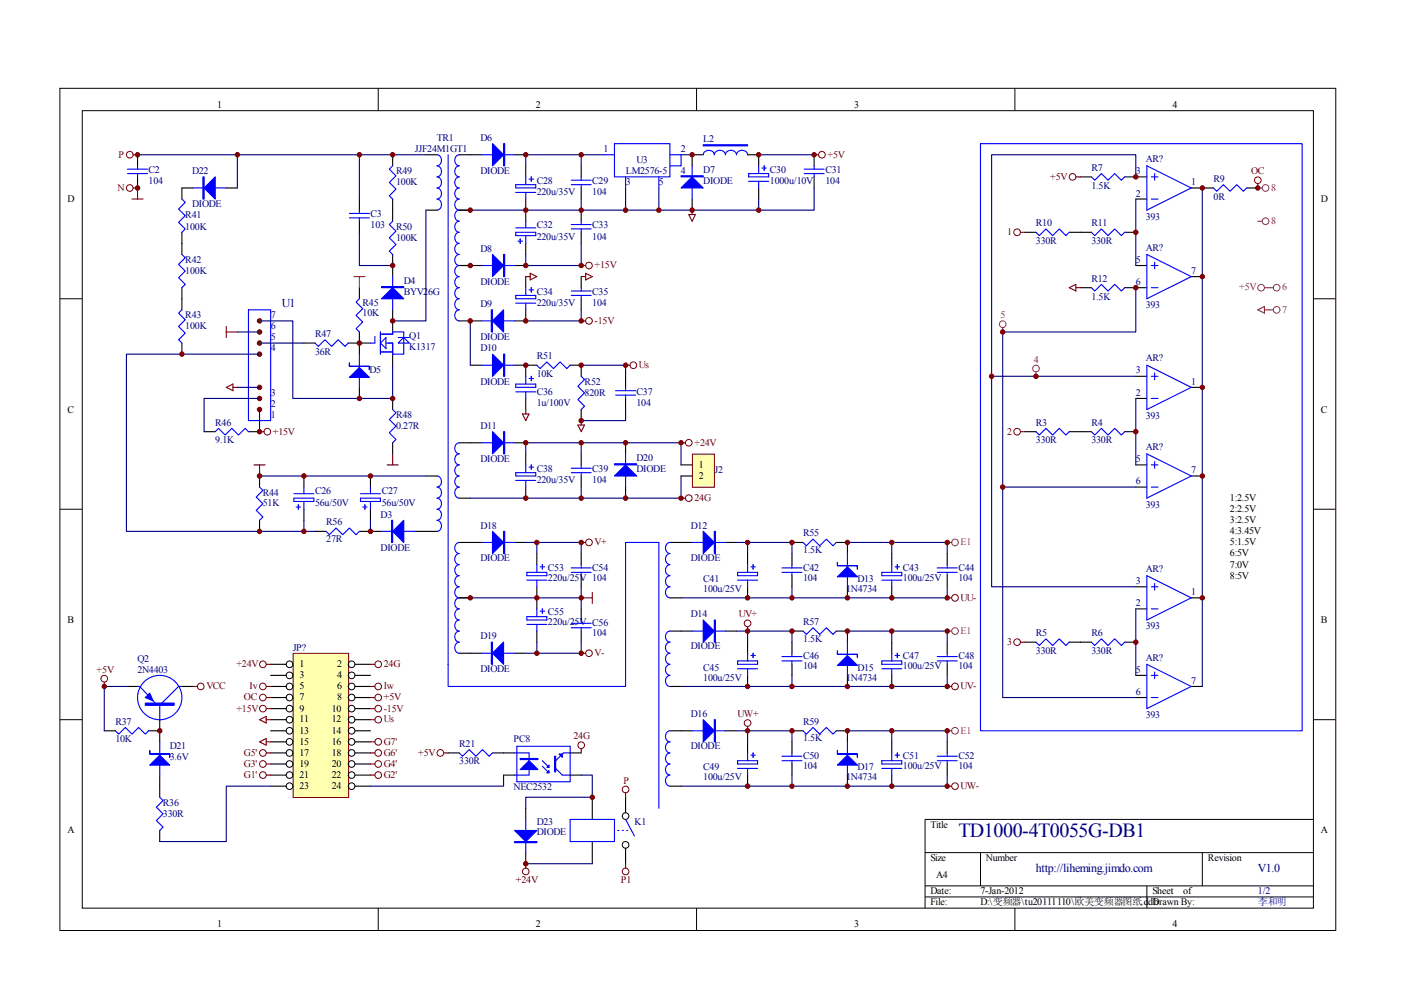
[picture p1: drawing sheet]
<svg xmlns="http://www.w3.org/2000/svg" width="297mm" height="210mm" viewBox="0 0 297 210" stroke-linecap="round" stroke-linejoin="round" font-family="sans-serif">
<g fill="none" stroke="#000" stroke-width=".21">
<path d="M12.7 18.7h270.5v178.6h-270.5zM80.2 18.7v4.7M147.7 18.7v4.7M215.2 18.7v4.7M17.4 23.5h261.1v169h-261.1zM12.7 63.3h4.7M278.4 63.3h4.7M12.7 108h4.7M278.4 108h4.7M12.7 152.6h4.7M278.4 152.6h4.7M278.4 173.7h-82.3v18.8"/>
<path d="M80.2 192.5v4.7M147.7 192.5v4.7M196.1 180.8h82.3M196.1 187.8h82.3M196.1 190.2h82.3M207.9 180.8v7M215.2 192.5v4.7M243.2 187.8v4.7M254.9 180.8v7"/>
</g>
<g fill="none" stroke="#000" stroke-width=".23">
<path d="M29.2 32.8v2.4M29.2 37.5v2.4M40.9 39.9h-2.3v2.3M48 39.9h2.3M83.2 32.8v2.4M90.3 32.8h2.4M97.4 32.8h4.7M109.1 32.8h2.4M111.5 35.2v2.3M123.2 35.2v2.3M123.2 39.9v2.3M149.1 32.8h-2.4v2.4"/>
<path d="M158.5 32.8h2.4v2.4M160.9 39.9v2.3M172.6 32.8v2.4M172.6 37.5v2.4M38.6 49.3v4.6M76.2 42.2v2.4M76.2 46.9v2.4M83.2 42.2v4.7M83.2 53.9v4.7M90.3 44.6h2.4M97.4 44.6h2.3M97.4 56.3h4.7"/>
<path d="M109.1 56.3h2.4M111.5 42.2v4.7M111.5 51.6v2.3M111.5 58.6v2.4M123.2 44.6v2.3M123.2 49.3v2.3M123.2 58.6v2.4M146.7 42.2v2.4M38.6 61v4.7M38.6 72.7v2.4M64.4 72.7h2.4M73.8 72.7h4.7"/>
<path d="M76.2 61v2.3M76.2 70.4v4.7M83.2 65.7v4.7M83.2 75.1v2.3M97.4 68h4.7M99.7 77.4h2.4M109.1 77.4h4.7M111.5 65.7v2.3h-2.4M111.5 77.4v2.4M120.9 77.4h2.3v2.4M123.2 63.3v2.4M132.6 79.8v2.3"/>
<path d="M43.3 91.5h2.3M52.7 91.5h2.3M76.2 82.1v2.4M83.2 84.5v2.3M83.2 93.9v2.3M97.4 93.9h4.7M109.1 93.9h2.4M111.5 84.5v2.3M111.5 96.2v2.4M123.2 86.8v2.4M123.2 96.2v2.4M132.6 84.5v2.3"/>
<path d="M132.6 93.9v2.3M55 100.9v2.4M55 110.3v2.4M64.4 100.9v2.4M64.4 108v2.3M78.5 112.7h2.4M78.5 100.9v2.4M78.5 108v2.3M88 112.7h4.7M90.3 100.9h2.4M97.4 105.6h2.3M111.5 103.3v2.3"/>
<path d="M123.2 100.9v2.4M132.6 103.3v2.3"/>
</g>
<g fill="none" stroke="#00f" stroke-width=".23">
<path d="M27 35.9h4.3M27 36.8h4.3M29.2 35.2v.7M29.2 36.8v.7M40.9 39.9h7.1M83.2 35.2l-.7 .7 1.5 1.4-1.5 1.4 1.5 1.4-1.5 1.4 .7 .7M92.7 32.8a1.2 1.2 0 0 1 .9 1.2 1.2 1.2 0 0 1-.9 1.2 1.2 1.2 0 0 1 .9 1.1 1.2 1.2 0 0 1-.9 1.2 1.2 1.2 0 0 1 .9 1.2 1.2 1.2 0 0 1-.9 1.2 1.2 1.2 0 0 1 .9 1.1 1.2 1.2 0 0 1-.9 1.2 1.2 1.2 0 0 1 .9 1.2 1.2 1.2 0 0 1-.9 1.2M95 32.8v108.1M97.4 32.8a1.2 1.2 0 0 0-1 1.2 1.2 1.2 0 0 0 1 1.2 1.2 1.2 0 0 0-1 1.1 1.2 1.2 0 0 0 1 1.2 1.2 1.2 0 0 0-1 1.2 1.2 1.2 0 0 0 1 1.2 1.2 1.2 0 0 0-1 1.1 1.2 1.2 0 0 0 1 1.2 1.2 1.2 0 0 0-1 1.2 1.2 1.2 0 0 0 1 1.2 1.2 1.2 0 0 0-1 1.1 1.2 1.2 0 0 0 1 1.2 1.21 1.21 0 0 0-1 1.2 1.21 1.21 0 0 0 1 1.2 1.2 1.2 0 0 0-1 1.1 1.2 1.2 0 0 0 1 1.2 1.2 1.2 0 0 0-1 1.2 1.2 1.2 0 0 0 1 1.1 1.2 1.2 0 0 0-1 1.2 1.2 1.2 0 0 0 1 1.2 1.2 1.2 0 0 0-1 1.2 1.2 1.2 0 0 0 1 1.1 1.2 1.2 0 0 0-1 1.2 1.2 1.2 0 0 0 1 1.2 1.2 1.2 0 0 0-1 1.2 1.2 1.2 0 0 0 1 1.1 1.2 1.2 0 0 0-1 1.2 1.2 1.2 0 0 0 1 1.2M102.1 32.8h7M109.4 39.2h4.2v.7h-4.2zM111.5 37.5v1.7"/>
<path d="M112.2 38h.9M112.6 37.5v.9M121.1 39.2h4.2M121.1 38.2h4.2M123.2 37.5v.7M123.2 39.2v.7M127.9 32.8h2.4M130.3 30.5h11.7v7h-11.7zM132.6 37.5v2.4M139.7 37.5v2.4M142 32.8h2.4M146.7 35.2v7"/>
<path d="M149.1 32.8a1.21 1.21 0 0 1 1.2-.9 1.21 1.21 0 0 1 1.2 .9 1.2 1.2 0 0 1 1.1-.9 1.2 1.2 0 0 1 1.2 .9 1.21 1.21 0 0 1 1.2-.9 1.21 1.21 0 0 1 1.2 .9 1.2 1.2 0 0 1 1.1-.9 1.2 1.2 0 0 1 1.2 .9M158.7 36.8h4.3v.7h-4.3zM158.7 38.4h4.3M160.9 35.2v1.6M160.9 38.4v1.5M161.6 35.6h.9M162 35.2v.9M170.5 35.9h4.2M170.5 36.8h4.2M172.6 35.2v.7M172.6 36.8v.7M38.6 53.9l.7 .8-1.4 1.4 1.4 1.4-1.4 1.4 1.4 1.4-.7 .7"/>
<path d="M38.6 42.2l.7 .7-1.4 1.4 1.4 1.4-1.4 1.4 1.4 1.4-.7 .8M74.1 45.3h4.2M74.1 46.2h4.2M76.2 44.6v.7M76.2 46.2v.7M83.2 46.9l-.7 .7 1.5 1.4-1.5 1.4 1.5 1.4-1.5 1.4 .7 .7M83.2 58.6v7.1M102.1 56.3h7M109.4 49.3h4.2v.7h-4.2zM109.4 40.8h4.2M109.4 48.3h4.2M109.8 51.1h1"/>
<path d="M110.3 50.7v.9M111.5 40.8v1.4M111.5 46.9v1.4M111.5 50v1.6M121.1 48.5h4.2M121.1 47.6h4.2M123.2 46.9v.7M123.2 48.5v.8M38.6 65.7l-.7 .7 1.4 1.4-1.4 1.4 1.4 1.4-1.4 1.4 .7 .7M52.7 65.7h4.7v23.5h-4.7zM66.8 72.7l.7 .7 1.4-1.4 1.4 1.4 1.4-1.4 1.4 1.4 .7-.7M76.2 63.3l-.7 .7 1.4 1.5-1.4 1.4 1.4 1.4-1.4 1.4 .7 .7"/>
<path d="M76.2 75.1v7M79.5 71.3v1.4h-1M80.7 70.9h2.5v-.5h2.4v4.7h-2.4v-2.4h-1.4M80.7 70.4v4.7M80.7 74.6h2.5M80.7 72.7l1.1-1.1v2.3zM84.4 72.7l1.2-1.1 1.2 1.1zM84.4 71.6h2.4M97.4 65.7a1.2 1.2 0 0 0-1 1.2 1.2 1.2 0 0 0 1 1.1M102.1 68h7M102.1 77.4h7M109.4 62.6h4.2v.7h-4.2z"/>
<path d="M109.4 64.3h4.2M111.5 61v1.6M111.5 64.3v1.4M111.5 79.8v1.6M112.2 61.5h.9M112.6 61v.9M112.6 79.8v.9M113.8 77.4l.7 .7 1.4-1.4 1.4 1.4 1.5-1.4 1.4 1.4 .7-.7M121.1 62.6h4.2M121.1 61.7h4.2M123.2 79.8l.7 .7-1.4 1.4 1.4 1.4-1.4 1.4 1.4 1.4-.7 .7M123.2 61v.7"/>
<path d="M123.2 62.6v.7M45.6 91.5l.7-.7 1.4 1.4 1.4-1.4 1.5 1.4 1.4-1.4 .7 .7M83.2 86.8l.8 .7-1.5 1.4 1.5 1.5-1.5 1.4 1.5 1.4-.8 .7M97.4 96.2a1.2 1.2 0 0 0-1 1.2 1.2 1.2 0 0 0 1 1.2 1.2 1.2 0 0 0-1 1.1 1.2 1.2 0 0 0 1 1.2 1.2 1.2 0 0 0-1 1.2 1.2 1.2 0 0 0 1 1.2 1.2 1.2 0 0 0-1 1.1 1.2 1.2 0 0 0 1 1.2M97.4 93.9a1.2 1.2 0 0 0-1 1.2 1.2 1.2 0 0 0 1 1.1M102.1 93.9h7M109.4 81.4h4.2v.7h-4.2zM109.4 83.1h4.2M111.5 83.1v1.4M111.5 98.6v1.6M112.2 80.3h.9M112.2 99h.9"/>
<path d="M112.6 98.6v.9M121.1 99.3h4.2M123.2 98.6v.7M130.5 83.8h4.2M130.5 82.8h4.2M132.6 82.1v.7M132.6 83.8v.7M132.6 96.2v7.1M55 103.3l.7 .7-1.4 1.4 1.4 1.4-1.4 1.4 1.4 1.4-.7 .7M62.3 104.7h4.3M62.3 105.6h4.3v.7h-4.3zM62.8 107.5h.9"/>
<path d="M63.3 107v1M64.4 103.3v1.4M64.4 106.3v1.7M76.4 105.6h4.3v.7h-4.3zM76.4 104.7h4.3M76.9 107.5h.9M77.4 107v1M78.5 103.3v1.4M78.5 106.3v1.7M80.9 112.7h7.1M92.7 100.9a1.2 1.2 0 0 1 .9 1.2 1.2 1.2 0 0 1-.9 1.2 1.2 1.2 0 0 1 .9 1.1 1.2 1.2 0 0 1-.9 1.2 1.2 1.2 0 0 1 .9 1.2 1.2 1.2 0 0 1-.9 1.2 1.2 1.2 0 0 1 .9 1.1 1.2 1.2 0 0 1-.9 1.2 1.2 1.2 0 0 1 .9 1.2 1.2 1.2 0 0 1-.9 1.2M109.4 100.2h4.2v.7h-4.2z"/>
<path d="M109.4 101.9h4.2M111.5 101.9v1.4M121.1 100.2h4.2M123.2 100.2v.7"/>
</g>
<g fill="#00f" stroke="#00f" stroke-width=".23">
<path d="M83.2 61l2.4 2.3h-4.7z"/>
<path d="M83.2 112.7l2.4-2.4v4.7z"/>
<path d="M43.3 39.9l2.3-2.4v4.7z"/>
<path d="M74.1 80l2.1-2.1 2.1 2.1z"/>
<path d="M104.4 30.5l2.4 2.3-2.4 2.4z"/>
<path d="M104.4 53.9l2.4 2.4-2.4 2.3z"/>
<path d="M104.4 68l2.4-2.3v4.7z"/>
<path d="M104.4 75.1l2.4 2.3-2.4 2.4z"/>
<path d="M144.4 39.9l2.3-2.4 2.4 2.4z"/>
<path d="M104.4 91.5l2.4 2.4-2.4 2.3z"/>
<path d="M130.3 100.9l2.3-2.3 2.4 2.3z"/>
<path d="M80.9 60.8h4.7v.2h-4.7z" fill-rule="evenodd"/>
<path d="M83 110.3h.2v4.7h-.2z" fill-rule="evenodd"/>
<path d="M43 37.5h.3v4.7h-.3z" fill-rule="evenodd"/>
<path d="M74.1 77v.7h4.2v.7v-.7h-4.2z" fill-rule="evenodd"/>
<path d="M106.8 30.5h.2v4.7h-.2z" fill-rule="evenodd"/>
<path d="M106.8 53.9h.2v4.7h-.2z" fill-rule="evenodd"/>
<path d="M104.2 65.7h.2v4.7h-.2z" fill-rule="evenodd"/>
<path d="M106.8 75.1h.2v4.7h-.2z" fill-rule="evenodd"/>
<path d="M144.4 37.3h4.7v.2h-4.7z" fill-rule="evenodd"/>
<path d="M149.1 30.7h9.4v.2h-9.4z" fill-rule="evenodd"/>
<path d="M106.8 91.5h.2v4.7h-.2z" fill-rule="evenodd"/>
<path d="M130.3 98.3h4.7v.3h-4.7z" fill-rule="evenodd"/>
</g>
<g fill="none" stroke="#800000" stroke-width=".21">
<circle cx="27.5" cy="32.8" r=".71"/>
<circle cx="27.5" cy="39.9" r=".71"/>
<circle cx="174.3" cy="32.8" r=".71"/>
<circle cx="124.9" cy="56.3" r=".7"/>
<circle cx="124.9" cy="68" r=".71"/>
<circle cx="134.3" cy="77.4" r=".71"/>
<circle cx="56.7" cy="91.5" r=".71"/>
</g>
<g fill="none" stroke="#800000" stroke-width=".23">
<path d="M28.2 32.8h1M28.2 39.9h1v2.3M172.6 32.8h1M28 42.2h2.3M111.5 58.6h.9M112.4 57.9l1.4 .7-1.4 .7zM123.2 58.6h1M123.2 56.3h1M124.2 57.9l1.4 .7-1.4 .7zM146 45.5h1.4l-.7 1.4zM146.7 44.6v.9M48 69.2v2.4"/>
<path d="M48 70.4h2.3M123.2 68h1M132.6 77.4h1M48 82.1l1.4-.7v1.4zM49.4 82.1h.9M53.9 98.6h2.3M55 91.5h1M55 98.6v2.3M82.1 98.6h2.3M83.2 96.2v2.4M110.8 87.8h1.4l-.7 1.4zM111.5 86.8v1"/>
<path d="M122.5 90.1h1.4l-.7 1.4zM123.2 89.2v.9"/>
</g>
<g fill="#800000" stroke="#800000" stroke-width=".21">
<circle cx="55" cy="72.7" r=".47"/>
<circle cx="55" cy="75.1" r=".47"/>
<circle cx="55" cy="70.4" r=".47"/>
<circle cx="55" cy="68" r=".47"/>
<circle cx="55" cy="82.1" r=".47"/>
<circle cx="55" cy="84.5" r=".47"/>
<circle cx="55" cy="86.8" r=".47"/>
</g>
<g fill="none" stroke="#000080" stroke-width=".23">
<path d="M29.2 32.8h61.1M50.3 32.8v7.1M76.2 32.8v9.4M123.2 32.8v2.4M127.9 32.8h-16.4v2.4M132.6 39.9v4.7M139.7 39.9v4.7M144.4 32.8h2.3M160.9 32.8h11.7M172.6 39.9v4.7h-72.9M76.2 49.3v7h7M90.3 44.6v23.4h-7.1"/>
<path d="M123.2 51.6v4.7h-11.7v-2.4M123.2 42.2v2.4M160.9 42.2v2.4M50.3 70.4h4.7M55 68h7.1v16.5h21.1v-7.1M55 75.1h-28.2v37.6h40M55 72.7h9.4M99.7 68v9.4M123.2 65.7v2.3h-11.7M123.2 77.4h9.4v2.4M50.3 82.1h4.7M55 84.5h-11.7v7"/>
<path d="M55 86.8v4.7M132.6 86.8v2.4h-9.4M55 100.9h35.3M64.4 110.3v2.4M78.5 110.3v2.4"/>
</g>
<path d="M146.9 96.4h4.6v6.9h-4.6z" fill="#ffffb0"/>
<g fill="none" stroke="#800000" stroke-width=".21">
<path d="M146.8 96.3h4.7v7h-4.7z"/>
<circle cx="146" cy="93.9" r=".71"/>
<circle cx="124.9" cy="115" r=".7"/>
<circle cx="146" cy="105.6" r=".71"/>
<circle cx="124.9" cy="138.5" r=".7"/>
</g>
<g fill="none" stroke="#000" stroke-width=".23">
<path d="M144.4 98.6h2.3M97.4 115h4.7M109.1 115h2.4M113.8 117.4v2.3M123.2 117.4v2.3M144.4 100.9h2.3M97.4 126.8h2.3M97.4 138.5h4.7M109.1 138.5h2.4M113.8 124.4v4.7M113.8 133.8v2.4M123.2 122.1v2.3"/>
<path d="M123.2 129.1v2.4M123.2 133.8v2.4"/>
</g>
<path d="M111.5 96.2v-2.3h32.9v4.7M123.2 93.9v2.3M111.5 115h11.7v2.4M113.8 115v2.4M123.2 103.3v2.3M144.4 100.9v4.7h-44.7M99.7 126.8h23.5M113.8 136.2v2.3M123.2 136.2v2.3h-11.7M123.2 124.4v4.7" fill="none" stroke="#000080" stroke-width=".23"/>
<path d="M144.4 93.9h.9M123.2 115h1M144.4 105.6h.9M123.2 138.5h1M123.2 126.8h2.4M125.6 125.6v2.3" fill="none" stroke="#800000" stroke-width=".23"/>
<g fill="none" stroke="#00f" stroke-width=".23">
<path d="M97.4 115a1.2 1.2 0 0 0-1 1.2 1.2 1.2 0 0 0 1 1.2 1.2 1.2 0 0 0-1 1.1 1.2 1.2 0 0 0 1 1.2 1.2 1.2 0 0 0-1 1.2 1.2 1.2 0 0 0 1 1.2 1.2 1.2 0 0 0-1 1.1 1.2 1.2 0 0 0 1 1.2 1.2 1.2 0 0 0-1 1.2 1.2 1.2 0 0 0 1 1.2M102.1 115h7M113.8 119.7v1.7M115 119.7v1M123.2 119.7v.7M97.4 126.8a1.2 1.2 0 0 0-1 1.1 1.2 1.2 0 0 0 1 1.2 1.2 1.2 0 0 0-1 1.2 1.2 1.2 0 0 0 1 1.2 1.2 1.2 0 0 0-1 1.1 1.2 1.2 0 0 0 1 1.2 1.2 1.2 0 0 0-1 1.2 1.2 1.2 0 0 0 1 1.2 1.2 1.2 0 0 0-1 1.1 1.2 1.2 0 0 0 1 1.2M102.1 138.5h7M111.7 121.4h4.2v.7h-4.2zM111.7 130.8h4.2v.7h-4.2zM111.7 123h4.2M111.7 132.4h4.2M113.8 123v1.4"/>
<path d="M113.8 129.1v1.7M113.8 132.4v1.4M114.5 120.2h1M114.5 129.6h1M115 129.1v.9M121.1 121.4h4.2M121.1 120.4h4.2M121.1 132.2h4.2M121.1 133.1h4.2M123.2 121.4v.7M123.2 131.5v.7M123.2 133.1v.7"/>
</g>
<g fill="#00f" stroke="#00f" stroke-width=".23">
<path d="M104.4 112.7l2.4 2.3-2.4 2.4z"/>
<path d="M104.4 138.5l2.4-2.3v4.7z"/>
<path d="M106.8 112.7h.2v4.7h-.2z" fill-rule="evenodd"/>
<path d="M104.2 136.2h.2v4.7h-.2z" fill-rule="evenodd"/>
</g>
<path d="M62.2 138.6h11.7v30.5h-11.7z" fill="#ffffb0"/>
<g fill="none" stroke="#800000" stroke-width=".21">
<path d="M62.1 138.5h11.8v30.6h-11.8z"/>
<circle cx="227.4" cy="37.5" r=".7"/>
<circle cx="266.7" cy="38.2" r=".71"/>
<circle cx="215.6" cy="49.2" r=".71"/>
<circle cx="215.6" cy="91.5" r=".7"/>
<circle cx="215.6" cy="136.2" r=".7"/>
<circle cx="22.1" cy="143.9" r=".71"/>
<circle cx="42.6" cy="145.5" r=".71"/>
<circle cx="55.7" cy="145.5" r=".71"/>
<circle cx="55.7" cy="140.8" r=".71"/>
<circle cx="55.7" cy="159.6" r=".71"/>
<circle cx="55.7" cy="147.9" r=".71"/>
<circle cx="55.7" cy="150.2" r=".71"/>
<circle cx="80.2" cy="157.3" r=".71"/>
<circle cx="80.2" cy="145.5" r=".71"/>
<circle cx="80.2" cy="140.8" r=".71"/>
<circle cx="80.2" cy="159.6" r=".71"/>
<circle cx="80.2" cy="152.6" r=".71"/>
<circle cx="80.2" cy="147.9" r=".71"/>
<circle cx="80.2" cy="150.2" r=".71"/>
<circle cx="93.4" cy="159.6" r=".71"/>
<circle cx="123.2" cy="158" r=".7"/>
<circle cx="55.7" cy="162" r=".71"/>
<circle cx="55.7" cy="164.3" r=".71"/>
<circle cx="80.2" cy="162" r=".71"/>
<circle cx="80.2" cy="164.3" r=".71"/>
<circle cx="132.6" cy="167.4" r=".71"/>
<circle cx="111.5" cy="184.8" r=".71"/>
<circle cx="132.6" cy="184.8" r=".71"/>
</g>
<g fill="none" stroke="#000" stroke-width=".21">
<circle cx="61.4" cy="143.2" r=".71"/>
<circle cx="61.4" cy="157.3" r=".71"/>
<circle cx="61.4" cy="145.5" r=".71"/>
<circle cx="61.4" cy="140.8" r=".71"/>
<circle cx="61.4" cy="159.6" r=".71"/>
<circle cx="61.4" cy="152.6" r=".7"/>
<circle cx="61.4" cy="147.9" r=".7"/>
<circle cx="61.4" cy="154.9" r=".7"/>
<circle cx="61.4" cy="150.2" r=".7"/>
<circle cx="74.5" cy="143.2" r=".71"/>
<circle cx="74.5" cy="157.3" r=".71"/>
<circle cx="74.5" cy="145.5" r=".71"/>
<circle cx="74.5" cy="159.6" r=".71"/>
<circle cx="74.5" cy="140.8" r=".71"/>
<circle cx="74.5" cy="152.6" r=".71"/>
<circle cx="74.5" cy="147.9" r=".71"/>
<circle cx="74.5" cy="154.9" r=".71"/>
<circle cx="74.5" cy="150.2" r=".71"/>
<circle cx="61.4" cy="162" r=".7"/>
<circle cx="61.4" cy="164.3" r=".7"/>
<circle cx="61.4" cy="166.7" r=".7"/>
<circle cx="74.5" cy="162" r=".71"/>
<circle cx="74.5" cy="164.3" r=".71"/>
<circle cx="74.5" cy="166.7" r=".71"/>
<circle cx="132.6" cy="173" r=".71"/>
<circle cx="132.6" cy="179.1" r=".71"/>
</g>
<g fill="none" stroke="#000" stroke-width=".23">
<path d="M229 37.5h2.4M238.5 37.5h4.7M252.6 39.9h4.7M264.3 39.9h2.4M217.3 49.3h2.3M226.7 49.3h4.7M238.5 49.3h2.3M240.8 42.2h2.4M240.8 56.3h2.4M252.6 58.6h2.3M229 61h2.4M238.5 61h4.7"/>
<path d="M240.8 79.8h2.4M217.3 91.5h2.3M226.7 91.5h4.7M238.5 91.5h2.3M240.8 84.5h2.4M240.8 98.6h2.4M252.6 82.1h2.3M240.8 103.3h2.4M252.6 100.9h2.3M217.3 136.2h2.3M226.7 136.2h4.7M238.5 136.2h2.3"/>
<path d="M240.8 129.1h2.4M240.8 124.4h2.4M252.6 126.8h2.3M22.1 154.9h2.4M26.8 145.5h2.4M31.5 154.9h2.4M33.9 152.6v4.7M38.6 145.5h2.3M57.4 140.9h3.3M57.4 143.2h3.3M57.4 145.5h3.3M57.4 147.9h3.3"/>
<path d="M57.4 150.2h3.3M57.4 152.6h3.3M57.4 154.9h3.3M57.4 157.3h3.3M57.4 159.6h3.3M75.3 140.9h3.2M75.3 143.2h3.2M75.3 145.5h3.2M75.3 147.9h3.2M75.3 150.2h3.2M75.3 152.6h3.2M75.3 154.9h3.2"/>
<path d="M75.3 157.3h3.2M75.3 159.6h3.2M95 159.6h2.4M104.4 159.6h4.7M120.9 159.6h2.3M240.8 143.2h2.4M240.8 147.9h2.4M252.6 145.5h2.3M33.9 164.3v4.7M33.9 176.1v2.3M57.4 162h3.3M57.4 164.3h3.3"/>
<path d="M57.4 166.7h3.3M75.3 162h3.2M75.3 164.3h3.2M75.3 166.7h3.2M106.8 164.3h2.3M111.5 171.4v2.3M120.9 164.3h2.3M125.6 169v4.7M125.6 178.4v4.7M132.6 169v3.3M132.6 179.8v3.3M111.5 180.8v2.3"/>
</g>
<g fill="none" stroke="#800000" stroke-width=".23">
<path d="M228.1 37.5h.9M266.7 38.9v1M216.3 49.3h1M226.7 61l1.4-.7v1.4zM228.1 61h.9M216.3 91.5h1M216.3 136.2h1M22.1 144.6v.9M40.9 145.5h1M55 157.3l1.4-.7v1.4zM55 152.6l1.4-.7v1.4zM56.4 140.9h1"/>
<path d="M56.4 145.5h1M56.4 147.9h1M56.4 150.2h1M56.4 152.6h1M56.4 157.3h1M56.4 159.6h1M78.5 140.9h1M78.5 145.5h1M78.5 147.9h1M78.5 150.2h1M78.5 152.6h1M78.5 157.3h1"/>
<path d="M78.5 159.6h1M94.1 159.6h.9M123.2 158.7v.9M56.4 162h1M56.4 164.3h1M78.5 162h1M78.5 164.3h1M132.6 168.1v.9M111.5 183.1v1M132.6 183.1v1"/>
</g>
<g fill="none" stroke="#00f" stroke-width=".23">
<path d="M207.9 30.5h68.2v124.4h-68.2zM231.4 37.5l.7 .7 1.4-1.4 1.4 1.4 1.4-1.4 1.4 1.4 .8-.7M243.2 35.2l9.4 4.7-9.4 4.7zM244.1 37.5h1.4M244.8 36.8v1.4M257.3 39.9l.7 .7 1.4-1.4 1.4 1.4 1.4-1.4 1.4 1.4 .7-.7M219.6 49.3l.8 .7 1.4-1.5 1.4 1.5 1.4-1.5 1.4 1.5 .7-.7M231.4 49.3l.7 .7 1.4-1.5 1.4 1.5 1.4-1.5 1.4 1.5 .8-.7M243.2 53.9l9.4 4.7-9.4 4.7zM244.1 42.2h1.4M244.1 56.3h1.4M244.8 55.6v1.4"/>
<path d="M231.4 61l.7 .7 1.4-1.4 1.4 1.4 1.4-1.4 1.4 1.4 .8-.7M243.2 77.4l9.4 4.7-9.4 4.7zM244.1 61h1.4M244.1 79.8h1.4M244.8 79.1v1.4M219.6 91.5l.8 .7 1.4-1.4 1.4 1.4 1.4-1.4 1.4 1.4 .7-.7M231.4 91.5l.7 .7 1.4-1.4 1.4 1.4 1.4-1.4 1.4 1.4 .8-.7M243.2 96.2l9.4 4.7-9.4 4.7zM244.1 84.5h1.4M244.1 98.6h1.4M244.8 97.9v1.4M244.1 103.3h1.4"/>
<path d="M219.6 136.2l.8 .7 1.4-1.5 1.4 1.5 1.4-1.5 1.4 1.5 .7-.7M231.4 136.2l.7 .7 1.4-1.5 1.4 1.5 1.4-1.5 1.4 1.5 .8-.7M243.2 122.1l9.4 4.7-9.4 4.7zM244.1 129.1h1.4M244.1 124.4h1.4M244.8 123.7v1.4M24.5 154.9l.7 .7 1.4-1.4 1.4 1.4 1.4-1.4 1.4 1.4 .7-.7M29.2 145.5h.4l3.3 3.6M33.9 149.5v3.3M33.9 157.3v7M38.6 145.5h-.7l-3.6 3.6M97.4 159.6l.7 .7 1.4-1.4 1.4 1.4 1.4-1.4 1.4 1.4 .7-.7"/>
<path d="M109.1 159.6h3.1v4.7h-3.1M109.6 158.2h11.3v7.5h-11.3zM120.9 159.6h-1.4l-1.7 1.7M243.2 140.9l9.4 4.6-9.4 4.7zM244.1 147.9h1.4M244.1 143.2h1.4M244.8 142.5v1.4M33.9 169l.7 .7-1.4 1.4 1.4 1.5-1.4 1.4 1.4 1.4-.7 .7M111.5 173.7v7.1M115 161.3l1.4 1.4M115 162.5l1.4 1.4M117.8 162.9l1.4 1.4h1.7"/>
<path d="M120.9 173.7h9.4v4.7h-9.4zM131 176.1h.2M131.9 176.1h.3M132.6 173.7l1.9 3.6M132.9 176.1h.2"/>
<circle cx="33.9" cy="147.9" r="4.7"/>
</g>
<g fill="#00f" stroke="#00f" stroke-width=".23">
<path d="M112.2 161.3l1.9 1.9h-3.8z"/>
<path d="M115.9 163.9l.5-.5v.5z"/>
<path d="M115.9 162.7l.5-.5v.5z"/>
<path d="M118.5 159.9h.7v.7z"/>
<path d="M109.1 176.1h4.7l-2.3 2.3z"/>
<path d="M30.8 147.9l.9-.9 .8 1.6z"/>
<path d="M31.7 162.2l2.2-2.1 2.1 2.1z"/>
<path d="M110.3 160.8h3.8v.3h-3.8z" fill-rule="evenodd"/>
<path d="M117.6 160.3h.2v3.3h-.2z" fill-rule="evenodd"/>
<path d="M109.1 178.4h4.7v.3h-4.7z" fill-rule="evenodd"/>
<path d="M30.8 149.1h6.1v.4h-6.1z" fill-rule="evenodd"/>
<path d="M31.7 159.2v.7h4.3v.7v-.7h-4.3z" fill-rule="evenodd"/>
</g>
<path d="M254.9 39.9v105.6M240.8 42.2v14.1M240.8 84.5v14.1M240.8 129.1v14.1M26.8 145.5h-4.7v9.4M57.4 166.7h-9.4v11.7h-14.1" fill="none" stroke="#000080" stroke-width=".23"/>
<g fill="#800000" stroke="#800000" stroke-width=".21">
<circle cx="99.7" cy="44.6" r=".47"/>
<circle cx="99.7" cy="56.3" r=".47"/>
<circle cx="99.7" cy="68" r=".47"/>
<circle cx="83.2" cy="68" r=".47"/>
<circle cx="83.2" cy="32.8" r=".47"/>
<circle cx="83.2" cy="56.3" r=".47"/>
<circle cx="38.6" cy="75.1" r=".47"/>
<circle cx="83.2" cy="84.5" r=".47"/>
<circle cx="55" cy="91.5" r=".47"/>
<circle cx="55" cy="112.7" r=".47"/>
<circle cx="76.2" cy="84.5" r=".47"/>
<circle cx="29.2" cy="32.8" r=".47"/>
<circle cx="29.2" cy="39.9" r=".47"/>
<circle cx="76.2" cy="32.8" r=".47"/>
<circle cx="50.3" cy="32.8" r=".47"/>
<circle cx="64.4" cy="112.7" r=".47"/>
<circle cx="111.5" cy="32.8" r=".47"/>
<circle cx="111.5" cy="56.3" r=".47"/>
<circle cx="111.5" cy="68" r=".47"/>
<circle cx="111.5" cy="77.4" r=".47"/>
<circle cx="111.5" cy="44.6" r=".47"/>
<circle cx="123.2" cy="44.6" r=".47"/>
<circle cx="160.9" cy="32.8" r=".47"/>
<circle cx="172.6" cy="32.8" r=".47"/>
<circle cx="146.7" cy="44.6" r=".47"/>
<circle cx="146.7" cy="32.8" r=".47"/>
<circle cx="123.2" cy="89.2" r=".47"/>
<circle cx="160.9" cy="44.6" r=".47"/>
<circle cx="123.2" cy="32.8" r=".47"/>
<circle cx="123.2" cy="56.3" r=".47"/>
<circle cx="123.2" cy="68" r=".47"/>
<circle cx="132.6" cy="44.6" r=".47"/>
<circle cx="139.7" cy="44.6" r=".47"/>
<circle cx="132.6" cy="77.4" r=".47"/>
<circle cx="123.2" cy="77.4" r=".47"/>
<circle cx="111.5" cy="93.9" r=".47"/>
<circle cx="111.5" cy="105.6" r=".47"/>
<circle cx="132.6" cy="105.6" r=".47"/>
<circle cx="132.6" cy="93.9" r=".47"/>
<circle cx="144.4" cy="93.9" r=".47"/>
<circle cx="144.4" cy="105.6" r=".47"/>
<circle cx="123.2" cy="105.6" r=".47"/>
<circle cx="123.2" cy="93.9" r=".47"/>
<circle cx="99.7" cy="126.8" r=".47"/>
<circle cx="113.8" cy="126.8" r=".47"/>
<circle cx="123.2" cy="115" r=".47"/>
<circle cx="123.2" cy="138.5" r=".47"/>
<circle cx="113.8" cy="138.5" r=".47"/>
<circle cx="113.8" cy="115" r=".47"/>
<circle cx="123.2" cy="126.8" r=".47"/>
</g>
<path d="M259.8 103.4h11.6v21.1h-11.6z" fill="#fff"/>
<path d="M259.7 103.3h11.7v21.2h-11.7z" fill="none" stroke="#fff" stroke-width=".21"/>
<g fill="none" stroke="#00f" stroke-width=".23">
<path d="M144.4 32.8v2.4h-2.4M69.1 112.7l.7 .7 1.5-1.4 1.4 1.4 1.4-1.4 1.4 1.4 .7-.7M142 115a1.2 1.2 0 0 0-.9 1.2 1.2 1.2 0 0 0 .9 1.2 1.2 1.2 0 0 0-.9 1.1 1.2 1.2 0 0 0 .9 1.2 1.2 1.2 0 0 0-.9 1.2 1.2 1.2 0 0 0 .9 1.2 1.2 1.2 0 0 0-.9 1.1 1.2 1.2 0 0 0 .9 1.2 1.2 1.2 0 0 0-.9 1.2 1.2 1.2 0 0 0 .9 1.2M146.7 115h7.1M158.5 119.7v1.7M159.7 119.7v1M167.9 119.7v.7M170.3 115l.7 .7 1.4-1.4 1.4 1.4 1.4-1.4 1.4 1.4 .7-.7M179.7 117.4v7M189.1 119.7v1.7M190.2 119.7v1M200.8 119.7v.7"/>
<path d="M142 133.8a1.2 1.2 0 0 0-.9 1.2 1.2 1.2 0 0 0 .9 1.2 1.2 1.2 0 0 0-.9 1.1 1.2 1.2 0 0 0 .9 1.2 1.21 1.21 0 0 0-.9 1.2 1.21 1.21 0 0 0 .9 1.2 1.2 1.2 0 0 0-.9 1.1 1.2 1.2 0 0 0 .9 1.2 1.2 1.2 0 0 0-.9 1.2 1.2 1.2 0 0 0 .9 1.1M146.7 133.8h7.1M156.4 121.4h4.2v.7h-4.2zM156.4 123h4.2M158.5 123v1.4M158.5 138.5v1.6M159.2 120.2h.9M159.2 139h.9M159.7 138.5v.9M165.8 121.4h4.2M165.8 120.4h4.2M165.8 139.2h4.2"/>
<path d="M167.9 121.4v.7M167.9 138.5v.7M170.3 133.8l.7 .7 1.4-1.4 1.4 1.4 1.4-1.4 1.4 1.4 .7-.7M179.7 136.2v7M187 123h4.2M187 121.4h4.2v.7h-4.2zM189.1 123v1.4M189.1 138.5v1.6M189.8 120.2h.9M189.8 139h.9M190.2 138.5v.9M198.7 121.4h4.2"/>
<path d="M198.7 120.4h4.2M198.7 139.2h4.2M200.8 121.4v.7M200.8 138.5v.7M95 140.9v4.6h37.6v-30.5h7.1v56.4M142 154.9a1.21 1.21 0 0 0-.9 1.2 1.21 1.21 0 0 0 .9 1.2 1.2 1.2 0 0 0-.9 1.2 1.2 1.2 0 0 0 .9 1.1 1.2 1.2 0 0 0-.9 1.2 1.2 1.2 0 0 0 .9 1.2 1.2 1.2 0 0 0-.9 1.2 1.2 1.2 0 0 0 .9 1.1 1.2 1.2 0 0 0-.9 1.2 1.2 1.2 0 0 0 .9 1.2M146.7 154.9h7.1M156.4 140.1h4.2v.8h-4.2zM156.4 141.8h4.2M158.5 141.8v1.4M158.5 159.6v1.7M159.7 159.6v1"/>
<path d="M165.8 140.1h4.2M167.9 140.1v.8M167.9 159.6v.7M170.3 154.9l.7 .7 1.4-1.4 1.4 1.4 1.4-1.4 1.4 1.4 .7-.7M179.7 157.3v7M187 140.1h4.2v.8h-4.2zM187 141.8h4.2M189.1 141.8v1.4M189.1 159.6v1.7M190.2 159.6v1M198.7 140.1h4.2M200.8 140.1v.8"/>
<path d="M200.8 159.6v.7M156.4 161.3h4.2v.7h-4.2zM156.4 162.9h4.2M158.5 162.9v1.4M159.2 160.1h.9M165.8 161.3h4.2M165.8 160.3h4.2M167.9 161.3v.7M187 161.3h4.2v.7h-4.2zM187 162.9h4.2M189.1 162.9v1.4M189.8 160.1h.9"/>
<path d="M198.7 161.3h4.2M198.7 160.3h4.2M200.8 161.3v.7"/>
</g>
<g fill="#800000" stroke="#800000" stroke-width=".21">
<circle cx="254.9" cy="39.9" r=".47"/>
<circle cx="254.9" cy="58.6" r=".47"/>
<circle cx="240.8" cy="49.3" r=".47"/>
<circle cx="254.9" cy="82.1" r=".47"/>
<circle cx="254.9" cy="100.9" r=".47"/>
<circle cx="240.8" cy="91.5" r=".47"/>
<circle cx="254.9" cy="126.8" r=".47"/>
<circle cx="240.8" cy="136.2" r=".47"/>
<circle cx="158.5" cy="126.8" r=".47"/>
<circle cx="167.9" cy="115" r=".47"/>
<circle cx="158.5" cy="115" r=".47"/>
<circle cx="167.9" cy="126.8" r=".47"/>
<circle cx="179.7" cy="115" r=".47"/>
<circle cx="179.7" cy="126.8" r=".47"/>
<circle cx="189.1" cy="126.8" r=".47"/>
<circle cx="200.8" cy="126.8" r=".47"/>
<circle cx="200.8" cy="115" r=".47"/>
<circle cx="189.1" cy="115" r=".47"/>
<circle cx="158.5" cy="145.5" r=".47"/>
<circle cx="158.5" cy="133.8" r=".47"/>
<circle cx="167.9" cy="133.8" r=".47"/>
<circle cx="167.9" cy="145.5" r=".47"/>
<circle cx="179.7" cy="133.8" r=".47"/>
<circle cx="179.7" cy="145.5" r=".47"/>
<circle cx="189.1" cy="145.5" r=".47"/>
<circle cx="200.8" cy="145.5" r=".47"/>
<circle cx="200.8" cy="133.8" r=".47"/>
<circle cx="189.1" cy="133.8" r=".47"/>
<circle cx="158.5" cy="166.7" r=".47"/>
<circle cx="158.5" cy="154.9" r=".47"/>
<circle cx="167.9" cy="154.9" r=".47"/>
<circle cx="167.9" cy="166.7" r=".47"/>
<circle cx="179.7" cy="154.9" r=".47"/>
<circle cx="179.7" cy="166.7" r=".47"/>
<circle cx="189.1" cy="166.7" r=".47"/>
<circle cx="200.8" cy="166.7" r=".47"/>
<circle cx="200.8" cy="154.9" r=".47"/>
<circle cx="189.1" cy="154.9" r=".47"/>
<circle cx="33.9" cy="154.9" r=".47"/>
<circle cx="22.1" cy="145.5" r=".47"/>
<circle cx="125.6" cy="169" r=".47"/>
<circle cx="111.5" cy="183.1" r=".47"/>
<circle cx="76.2" cy="72.7" r=".47"/>
<circle cx="78.5" cy="112.7" r=".47"/>
<circle cx="55" cy="100.9" r=".47"/>
<circle cx="78.5" cy="100.9" r=".47"/>
<circle cx="64.4" cy="100.9" r=".47"/>
<circle cx="240.8" cy="37.5" r=".47"/>
<circle cx="210.2" cy="79.8" r=".47"/>
<circle cx="266.7" cy="39.9" r=".47"/>
<circle cx="219.6" cy="79.8" r=".47"/>
<circle cx="240.8" cy="61" r=".47"/>
<circle cx="212.6" cy="103.3" r=".47"/>
<circle cx="212.6" cy="70.4" r=".47"/>
</g>
<g fill="none" stroke="#000" stroke-width=".23">
<path d="M66.8 112.7h2.3M76.2 112.7h2.3M142 115h4.7M153.8 115h2.4M158.5 117.4v2.3M167.9 115h2.4M167.9 117.4v2.3M177.3 115h2.4v2.4M189.1 117.4v2.3M200.8 117.4v2.3M142 126.8h2.4M142 133.8h4.7"/>
<path d="M153.8 133.8h2.4M158.5 124.4v2.4M158.5 136.2v2.3M167.9 122.1v2.3M167.9 136.2v2.3M167.9 133.8h2.4M177.3 133.8h2.4v2.4M179.7 124.4v2.4M189.1 124.4v2.4M189.1 136.2v2.3M200.8 122.1v2.3M200.8 136.2v2.3"/>
<path d="M142 145.5h2.4M142 154.9h4.7M153.8 154.9h2.4M158.5 143.2v2.3M158.5 157.3v2.3M167.9 140.9v2.3M167.9 157.3v2.3M167.9 154.9h2.4M177.3 154.9h2.4v2.4M179.7 143.2v2.3M189.1 143.2v2.3M189.1 157.3v2.3"/>
<path d="M200.8 140.9v2.3M200.8 157.3v2.3M142 166.7h2.4M158.5 164.3v2.4M167.9 162v2.3M179.7 164.3v2.4M189.1 164.3v2.4M200.8 162v2.3"/>
</g>
<g fill="#00f" stroke="#00f" stroke-width=".23">
<path d="M149.1 112.7l2.3 2.3-2.3 2.4z"/>
<path d="M177.6 122.3l2.1-2.1 2.1 2.1z"/>
<path d="M149.1 131.5l2.3 2.3-2.3 2.4z"/>
<path d="M177.6 141.1l2.1-2.1 2.1 2.1z"/>
<path d="M149.1 152.6l2.3 2.3-2.3 2.4z"/>
<path d="M177.6 162.2l2.1-2.1 2.1 2.1z"/>
<path d="M151.4 112.7h.3v4.7h-.3z" fill-rule="evenodd"/>
<path d="M177.6 119.2v.7h4.2v.8v-.8h-4.2z" fill-rule="evenodd"/>
<path d="M151.4 131.5h.3v4.7h-.3z" fill-rule="evenodd"/>
<path d="M177.6 138v.7h4.2v.7v-.7h-4.2z" fill-rule="evenodd"/>
<path d="M151.4 152.6h.3v4.7h-.3z" fill-rule="evenodd"/>
<path d="M177.6 159.2v.7h4.2v.7v-.7h-4.2z" fill-rule="evenodd"/>
</g>
<g fill="none" stroke="#000080" stroke-width=".23">
<path d="M240.8 37.5v-4.7h-30.6v91.6h30.6M210.2 79.8h30.6M240.8 61v9.4h-28.2v77.5h28.2M156.2 115h11.7v2.4M158.5 115v2.4M179.7 115h21.1v2.4M189.1 115v2.4M212.6 103.3h28.2M144.4 126.8h23.5M156.2 133.8h11.7v2.4M158.5 133.8v2.4M167.9 124.4v2.4h32.9v-2.4"/>
<path d="M179.7 133.8h21.1v2.4M189.1 133.8v2.4M144.4 145.5h23.5M156.2 154.9h11.7v2.4M158.5 154.9v2.4M167.9 143.2v2.3h32.9v-2.3M179.7 154.9h21.1v2.4M189.1 154.9v2.4M106.8 164.3v2.4h-28.3M123.2 164.3h2.4v4.7h-14.1v2.4M144.4 166.7h23.5M167.9 164.3v2.4h32.9v-2.4"/>
<path d="M111.5 183.1h14.1"/>
</g>
<g fill="none" stroke="#800000" stroke-width=".21">
<circle cx="158.5" cy="132.2" r=".71"/>
<circle cx="202.5" cy="126.8" r=".71"/>
<circle cx="158.5" cy="153.3" r=".7"/>
<circle cx="202.5" cy="145.5" r=".71"/>
<circle cx="202.5" cy="166.7" r=".71"/>
</g>
<path d="M158.5 132.9v.9M200.8 126.8h1M158.5 154v.9M200.8 145.5h1M200.8 166.7h1" fill="none" stroke="#800000" stroke-width=".23"/>
<g fill="none" stroke="#a1006a" stroke-width=".21">
<circle cx="268.3" cy="39.9" r=".71"/>
<circle cx="268.3" cy="46.9" r=".71"/>
<circle cx="212.6" cy="68.7" r=".71"/>
<circle cx="219.6" cy="78.1" r=".71"/>
<circle cx="267.4" cy="61" r=".71"/>
<circle cx="270.7" cy="65.7" r=".71"/>
<circle cx="270.7" cy="61" r=".7"/>
<circle cx="202.5" cy="115" r=".71"/>
<circle cx="202.5" cy="133.8" r=".71"/>
<circle cx="202.5" cy="154.9" r=".71"/>
</g>
<path d="M266.7 39.9h.9M75 58.6h2.4M76.2 58.6v2.4M266.7 46.9h.9M212.6 69.5v.9M219.6 78.8v1M266.7 65.7l1.4-.7v1.4zM268.1 61h1.9M268.1 65.7h1.9M200.8 115h1M200.8 133.8h1M200.8 154.9h1" fill="none" stroke="#a1006a" stroke-width=".23"/>
<text font-size="4.2" fill="#000080" x="203.2" y="177.4">TD1000-4T0055G-DB1</text>
<g font-size="2.5" fill="#000080">
<text x="59.8" y="65">U1</text>
<text x="219.6" y="184.8">http://liheming.jimdo.com</text>
<text x="266.7" y="184.8">V1.0</text>
</g>
<g font-size="2.1">
<text x="46.1" y="22.9">1</text>
<text x="113.6" y="22.9">2</text>
<text x="181.1" y="22.9">3</text>
<text x="248.6" y="22.9">4</text>
<text x="14.3" y="42.8">D</text>
<text x="280.1" y="42.8">D</text>
<text x="14.3" y="87.5">C</text>
<text x="280.1" y="87.5">C</text>
<text x="148.2" y="99.2">1</text>
<text x="148.2" y="101.5">2</text>
<text x="260.8" y="106.2">1:2.5V</text>
<text x="260.8" y="108.6">2:2.5V</text>
<text x="260.8" y="110.9">3:2.5V</text>
<text x="260.8" y="113.3">4:3.45V</text>
<text x="260.8" y="115.6">5:1.5V</text>
<text x="260.8" y="118">6:5V</text>
<text x="260.8" y="120.3">7:0V</text>
<text x="260.8" y="122.7">8:5V</text>
<text x="14.3" y="132.1">B</text>
<text x="280.1" y="132.1">B</text>
<text x="63.5" y="141.5">1</text>
<text x="63.5" y="143.8">3</text>
<text x="71.5" y="141.5">2</text>
<text x="71.5" y="143.8">4</text>
<text x="63.5" y="146.1">5</text>
<text x="63.5" y="148.5">7</text>
<text x="71.5" y="146.1">6</text>
<text x="71.5" y="148.5">8</text>
<text x="63.5" y="150.9">9</text>
<text x="63.5" y="153.2">11</text>
<text x="63.5" y="155.5">13</text>
<text x="70.4" y="150.9">10</text>
<text x="70.4" y="153.2">12</text>
<text x="70.4" y="155.5">14</text>
<text x="63.5" y="157.9">15</text>
<text x="63.5" y="160.3">17</text>
<text x="70.4" y="157.9">16</text>
<text x="70.4" y="160.3">18</text>
<text x="63.5" y="162.6">19</text>
<text x="63.5" y="164.9">21</text>
<text x="63.5" y="167.3">23</text>
<text x="70.4" y="162.6">20</text>
<text x="70.4" y="164.9">22</text>
<text x="70.4" y="167.3">24</text>
<text x="14.3" y="176.7">A</text>
<text x="197.3" y="175.5">Title</text>
<text x="280.1" y="176.7">A</text>
<text x="197.3" y="182.6">Size</text>
<text x="209" y="182.6">Number</text>
<text x="256.1" y="182.6">Revision</text>
<text x="197.3" y="189.6">Date:</text>
<text x="197.3" y="192">File:</text>
<text x="198.5" y="186.1">A4</text>
<text x="207.9" y="189.6">7-Jan-2012</text>
<text x="207.9" y="192">D:\变频器\tu20111110\欧美变频器图纸.ddb</text>
<text x="244.3" y="189.6">Sheet</text>
<text x="244.3" y="192">Drawn By:</text>
<text x="250.9" y="189.6">of</text>
<text x="46.1" y="196.6">1</text>
<text x="113.6" y="196.6">2</text>
<text x="181.1" y="196.6">3</text>
<text x="248.6" y="196.6">4</text>
</g>
<g font-size="2.1" fill="#000080">
<text x="92.6" y="29.9">TR1</text>
<text x="101.9" y="29.9">D6</text>
<text x="88" y="32.3">JJF24M1GT1</text>
<text x="127.9" y="32.3">1</text>
<text x="135" y="34.6">U3</text>
<text x="144.4" y="32.3">2</text>
<text x="149.1" y="30.2">L2</text>
<text x="242.9" y="34.4">AR?</text>
<text x="31.5" y="36.7">C2</text>
<text x="31.5" y="39">104</text>
<text x="40.7" y="36.9">D22</text>
<text x="84" y="36.9">R49</text>
<text x="84" y="39.3">100K</text>
<text x="101.9" y="36.9">DIODE</text>
<text x="113.8" y="39">C28</text>
<text x="113.8" y="41.4">220u/35V</text>
<text x="125.6" y="39">C29</text>
<text x="125.6" y="41.4">104</text>
<text x="132.7" y="36.9">LM2576-5</text>
<text x="132.7" y="39.3">3</text>
<text x="139.7" y="39.3">5</text>
<text x="144.4" y="36.9">4</text>
<text x="149.1" y="36.7">D7</text>
<text x="149.1" y="39">DIODE</text>
<text x="163.2" y="36.7">C30</text>
<text x="163.2" y="39">1000u/10V</text>
<text x="175" y="36.7">C31</text>
<text x="175" y="39">104</text>
<text x="231.4" y="36.3">R7</text>
<text x="231.4" y="40">1.5K</text>
<text x="240.8" y="41.7">2</text>
<text x="240.8" y="36.9">3</text>
<text x="252.6" y="39.3">1</text>
<text x="257.3" y="38.6">R9</text>
<text x="39.3" y="46.3">R41</text>
<text x="40.7" y="44">DIODE</text>
<text x="78.6" y="46.1">C3</text>
<text x="242.9" y="46.6">393</text>
<text x="257.3" y="42.3">0R</text>
<text x="39.3" y="48.7">100K</text>
<text x="78.6" y="48.4">103</text>
<text x="84" y="48.7">R50</text>
<text x="84" y="51.1">100K</text>
<text x="101.9" y="53.4">D8</text>
<text x="113.8" y="48.4">C32</text>
<text x="113.8" y="50.8">220u/35V</text>
<text x="125.6" y="48.4">C33</text>
<text x="125.6" y="50.8">104</text>
<text x="219.6" y="48">R10</text>
<text x="219.6" y="51.7">330R</text>
<text x="231.4" y="48">R11</text>
<text x="231.4" y="51.7">330R</text>
<text x="242.9" y="53.2">AR?</text>
<text x="39.3" y="55.7">R42</text>
<text x="39.3" y="58.1">100K</text>
<text x="231.4" y="59.7">R12</text>
<text x="240.8" y="55.7">5</text>
<text x="252.6" y="58.1">7</text>
<text x="76.9" y="64.9">R45</text>
<text x="85.6" y="60.2">D4</text>
<text x="85.6" y="62.5">BYV26G</text>
<text x="101.9" y="60.5">DIODE</text>
<text x="101.9" y="65.1">D9</text>
<text x="113.8" y="62.5">C34</text>
<text x="113.8" y="64.9">220u/35V</text>
<text x="125.6" y="62.5">C35</text>
<text x="125.6" y="64.9">104</text>
<text x="231.4" y="63.5">1.5K</text>
<text x="240.8" y="60.5">6</text>
<text x="242.9" y="65.4">393</text>
<text x="39.3" y="67.5">R43</text>
<text x="39.3" y="69.8">100K</text>
<text x="57.4" y="67.5">7</text>
<text x="57.4" y="69.8">6</text>
<text x="66.8" y="71.5">R47</text>
<text x="76.9" y="67">10K</text>
<text x="86.8" y="71.9">Q1</text>
<text x="57.4" y="74.5">4</text>
<text x="57.4" y="72.2">5</text>
<text x="66.8" y="75.2">36R</text>
<text x="86.8" y="74.3">K1317</text>
<text x="101.9" y="72.2">DIODE</text>
<text x="101.9" y="74.5">D10</text>
<text x="113.8" y="76.1">R51</text>
<text x="242.9" y="76.6">AR?</text>
<text x="57.4" y="83.9">3</text>
<text x="78.3" y="79">D5</text>
<text x="101.9" y="81.5">DIODE</text>
<text x="113.8" y="83.7">C36</text>
<text x="113.8" y="79.9">10K</text>
<text x="124" y="81.5">R52</text>
<text x="124" y="83.9">820R</text>
<text x="135" y="83.7">C37</text>
<text x="240.8" y="83.9">2</text>
<text x="240.8" y="79.2">3</text>
<text x="252.6" y="81.5">1</text>
<text x="57.4" y="88.6">1</text>
<text x="57.4" y="86.3">2</text>
<text x="84" y="88.6">R48</text>
<text x="113.8" y="86">1u/100V</text>
<text x="135" y="86">104</text>
<text x="242.9" y="88.8">393</text>
<text x="45.6" y="90.3">R46</text>
<text x="45.6" y="94">9.1K</text>
<text x="84" y="90.9">0.27R</text>
<text x="101.9" y="90.9">D11</text>
<text x="219.6" y="90.3">R3</text>
<text x="219.6" y="94">330R</text>
<text x="231.4" y="90.3">R4</text>
<text x="231.4" y="94">330R</text>
<text x="242.9" y="95.4">AR?</text>
<text x="101.9" y="98">DIODE</text>
<text x="113.8" y="100.1">C38</text>
<text x="125.6" y="100.1">C39</text>
<text x="135" y="97.8">D20</text>
<text x="135" y="100.1">DIODE</text>
<text x="151.5" y="100.3">J2</text>
<text x="240.8" y="98">5</text>
<text x="252.6" y="100.3">7</text>
<text x="55.7" y="105.1">R44</text>
<text x="55.7" y="107.4">51K</text>
<text x="66.8" y="104.8">C26</text>
<text x="66.8" y="107.2">56u/50V</text>
<text x="80.9" y="104.8">C27</text>
<text x="80.9" y="107.2">56u/50V</text>
<text x="113.8" y="102.5">220u/35V</text>
<text x="125.6" y="102.5">104</text>
<text x="240.8" y="102.7">6</text>
<text x="242.9" y="107.6">393</text>
<text x="69.2" y="111.4">R56</text>
<text x="80.7" y="109.7">D3</text>
<text x="101.9" y="112.1">D18</text>
<text x="146.5" y="112.1">D12</text>
<text x="170.3" y="113.7">R55</text>
<text x="69.2" y="114.9">27R</text>
<text x="80.7" y="116.8">DIODE</text>
<text x="101.9" y="118.9">DIODE</text>
<text x="146.5" y="118.9">DIODE</text>
<text x="170.3" y="117.3">1.5K</text>
<text x="116.2" y="121">C53</text>
<text x="116.2" y="123.1">220u/25V 104</text>
<text x="125.6" y="121">C54</text>
<text x="149.1" y="123.4">C41</text>
<text x="149.1" y="125.5">100u/25V</text>
<text x="170.3" y="121">C42</text>
<text x="170.3" y="123.1">104</text>
<text x="179.4" y="125.5">1N4734</text>
<text x="181.8" y="123.4">D13</text>
<text x="191.4" y="121">C43</text>
<text x="191.4" y="123.1">100u/25V</text>
<text x="203.2" y="121">C44</text>
<text x="203.2" y="123.1">104</text>
<text x="240.8" y="123.9">3</text>
<text x="242.9" y="121.3">AR?</text>
<text x="116.2" y="130.4">C55</text>
<text x="146.5" y="130.9">D14</text>
<text x="240.8" y="128.5">2</text>
<text x="252.6" y="126.2">1</text>
<text x="62.1" y="137.9">JP?</text>
<text x="101.9" y="135.6">D19</text>
<text x="116.2" y="132.5">220u/25V C56</text>
<text x="125.6" y="134.9">104</text>
<text x="146.5" y="137.7">DIODE</text>
<text x="170.3" y="132.5">R57</text>
<text x="170.3" y="136.1">1.5K</text>
<text x="219.6" y="134.9">R5</text>
<text x="231.4" y="134.9">R6</text>
<text x="242.9" y="133.4">393</text>
<text x="29.1" y="140.3">Q2</text>
<text x="29.1" y="142.6">2N4403</text>
<text x="101.9" y="142.4">DIODE</text>
<text x="149.1" y="142.2">C45</text>
<text x="170.3" y="139.8">C46</text>
<text x="170.3" y="141.9">104</text>
<text x="181.8" y="142.2">D15</text>
<text x="191.4" y="139.8">C47</text>
<text x="191.4" y="141.9">100u/25V</text>
<text x="203.2" y="139.8">C48</text>
<text x="203.2" y="141.9">104</text>
<text x="219.6" y="138.6">330R</text>
<text x="231.4" y="138.6">330R</text>
<text x="240.8" y="142.6">5</text>
<text x="242.9" y="140.1">AR?</text>
<text x="149.1" y="144.3">100u/25V</text>
<text x="179.4" y="144.3">1N4734</text>
<text x="240.8" y="147.3">6</text>
<text x="252.6" y="145">7</text>
<text x="24.5" y="153.7">R37</text>
<text x="146.5" y="152">D16</text>
<text x="170.3" y="153.7">R59</text>
<text x="242.9" y="152.2">393</text>
<text x="24.5" y="157.4">10K</text>
<text x="36" y="158.8">D21</text>
<text x="36" y="161.2">3.6V</text>
<text x="97.4" y="158.3">R21</text>
<text x="97.4" y="161.9">330R</text>
<text x="108.9" y="157.4">PC8</text>
<text x="146.5" y="158.8">DIODE</text>
<text x="170.3" y="161">C50</text>
<text x="170.3" y="157.2">1.5K</text>
<text x="191.4" y="161">C51</text>
<text x="203.2" y="161">C52</text>
<text x="108.9" y="167.5">NEC2532</text>
<text x="149.1" y="163.3">C49</text>
<text x="149.1" y="165.5">100u/25V</text>
<text x="170.3" y="163.1">104</text>
<text x="179.4" y="165.5">1N4734</text>
<text x="181.8" y="163.3">D17</text>
<text x="191.4" y="163.1">100u/25V</text>
<text x="203.2" y="163.1">104</text>
<text x="34.5" y="170.8">R36</text>
<text x="34.5" y="173.2">330R</text>
<text x="113.8" y="175">D23</text>
<text x="113.8" y="177.1">DIODE</text>
<text x="134.5" y="175">K1</text>
<text x="266.7" y="192">李和明</text>
<text x="266.7" y="189.6">1/2</text>
</g>
<g font-size="2.1" fill="#800000">
<text x="25.1" y="33.5">P</text>
<text x="175.4" y="33.5">+5V</text>
<text x="24.9" y="40.5">N</text>
<text x="222.7" y="38.1">+5V</text>
<text x="265.3" y="36.9">OC</text>
<text x="213.5" y="49.9">1</text>
<text x="126.1" y="56.9">+15V</text>
<text x="126.1" y="68.7">-15V</text>
<text x="135.5" y="78.1">Us</text>
<text x="57.8" y="92.1">+15V</text>
<text x="147.2" y="94.5">+24V</text>
<text x="213.5" y="92.1">2</text>
<text x="147.2" y="106.2">24G</text>
<text x="126.1" y="115.6">V+</text>
<text x="156.6" y="130.9">UV+</text>
<text x="203.6" y="127.4">UU-</text>
<text x="213.5" y="136.8">3</text>
<text x="20.5" y="142.6">+5V</text>
<text x="50.1" y="141.5">+24V</text>
<text x="81.4" y="141.5">24G</text>
<text x="126.1" y="139.1">V-</text>
<text x="43.8" y="146.1">VCC</text>
<text x="51.7" y="148.5">OC</text>
<text x="52.9" y="146.1">Iv</text>
<text x="81.4" y="146.1">Iw</text>
<text x="81.4" y="148.5">+5V</text>
<text x="203.6" y="146.1">UV-</text>
<text x="50.1" y="150.9">+15V</text>
<text x="81.4" y="150.9">-15V</text>
<text x="81.4" y="153.2">Us</text>
<text x="156.4" y="152">UW+</text>
<text x="51.7" y="160.3">G5'</text>
<text x="81.4" y="157.9">G7'</text>
<text x="81.4" y="160.3">G6'</text>
<text x="88.6" y="160.3">+5V</text>
<text x="121.6" y="156.7">24G</text>
<text x="51.7" y="164.9">G1'</text>
<text x="51.7" y="162.6">G3'</text>
<text x="81.4" y="162.6">G4'</text>
<text x="81.4" y="164.9">G2'</text>
<text x="132.2" y="166.1">P</text>
<text x="203.6" y="167.3">UW-</text>
<text x="109.4" y="187.3">+24V</text>
<text x="131.7" y="187.3">P1</text>
</g>
<g font-size="2.1" fill="#a1006a">
<text x="269.5" y="40.5">8</text>
<text x="269.5" y="47.5">8</text>
<text x="262.7" y="61.6">+5V</text>
<text x="271.9" y="61.6">6</text>
<text x="212.1" y="67.5">5</text>
<text x="271.9" y="66.3">7</text>
<text x="219.2" y="76.9">4</text>
<text x="203.6" y="115.6">E1</text>
<text x="203.6" y="134.4">E1</text>
<text x="203.6" y="155.5">E1</text>
</g>
</svg>
